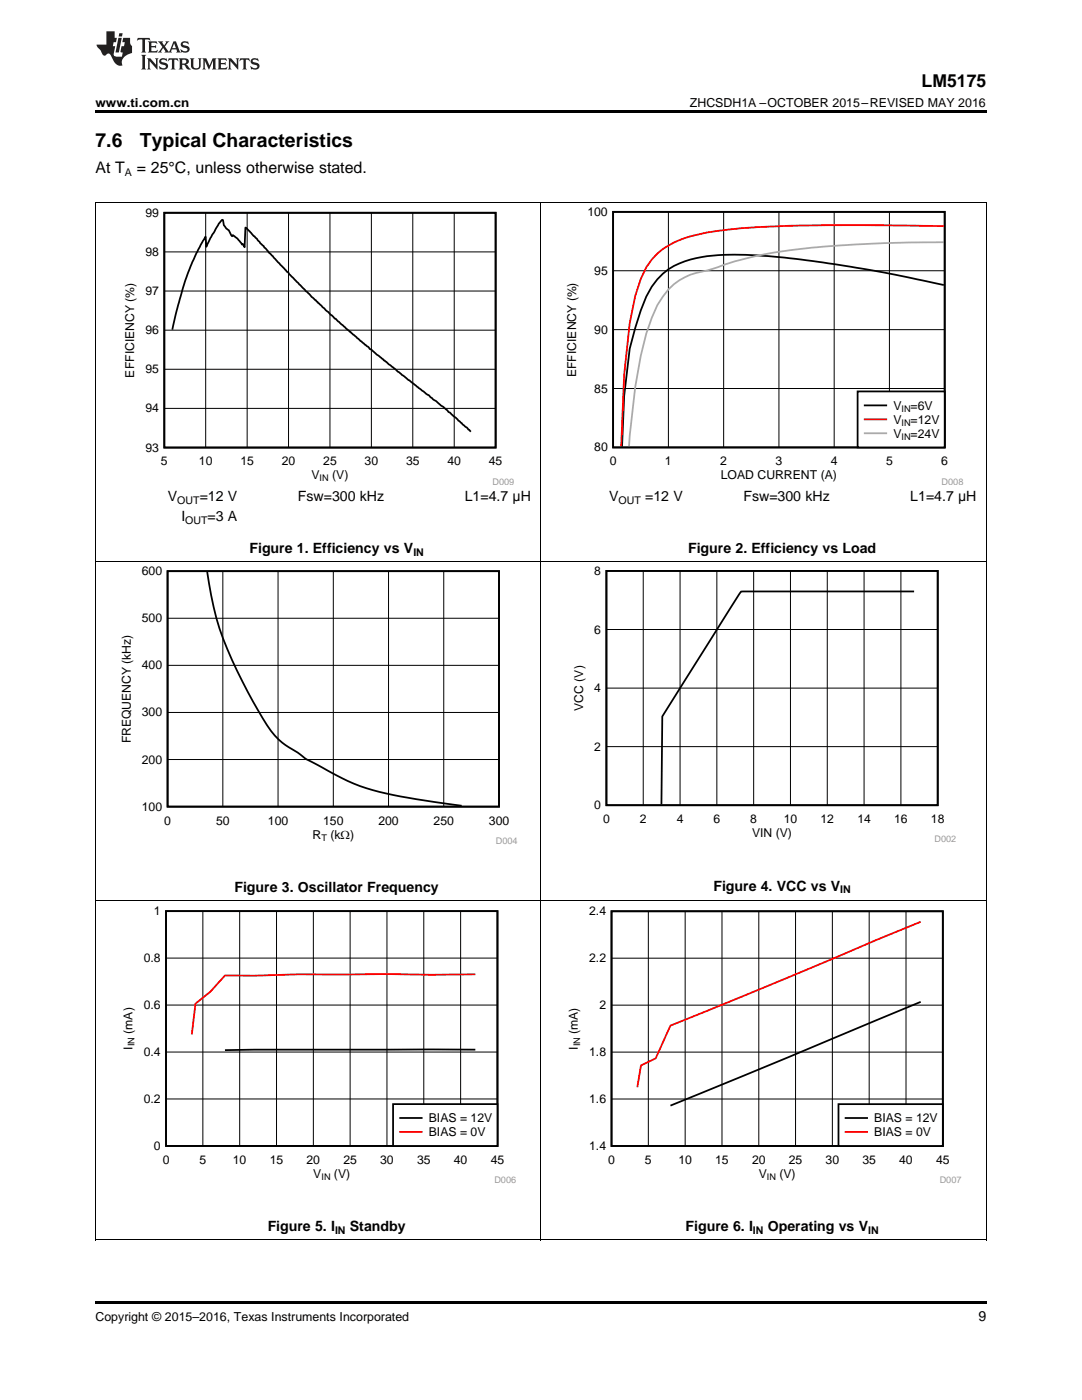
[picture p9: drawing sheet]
<svg xmlns="http://www.w3.org/2000/svg" width="216mm" height="279mm" viewBox="0 0 216 279" stroke-linecap="round" stroke-linejoin="round" font-family="sans-serif">
<path d="M19 247.5h.2zM196.7 247.5h.1zM19 259.7h177.8v.5h-177.8z" fill="#000"/>
<path d="M19.1 179.8v67.7M107.9 179.8v67.7M196.8 179.8v67.7M19 247.5h177.8" fill="none" stroke="#000" stroke-width=".2"/>
<path d="M24.1 180.9h78.8v55.2h-78.8z" fill-rule="evenodd" fill="#fff"/>
<path d="M33.1 181.8h66.2v46.9h-66.2zM94.8 209.5l-49.9 .1" fill="none" stroke="#000" stroke-width=".35"/>
<path d="M33.1 191.2h66.2M40.5 181.8v46.9M47.8 181.8v46.9M55.2 181.8v46.9M62.5 181.8v46.9M69.9 181.8v46.9M77.2 181.8v46.9M84.6 181.8v46.9M91.9 181.8v46.9M33.1 219.3h66.2M33.1 210h66.2M33.1 200.6h66.2" fill="none" stroke="#000" stroke-width=".2"/>
<path d="M94.8 194.4h-35.2l-8.8 .3h-5.9l-3 3.3-2.9 2.3-.7 6.1" fill="none" stroke="#f00" stroke-width=".35"/>
<path d="M78.4 220.3h20.9v8.4h-20.9z" fill-rule="evenodd" fill="#fff"/>
<path d="M78.4 220.3h20.9v8.4h-20.9zM79.9 223.1h4.2" fill="none" stroke="#000" stroke-width=".35"/>
<path d="M79.9 225.9h4.2" fill="none" stroke="#f00" stroke-width=".35"/>
<path d="M113 180.9h78.8v55.2h-78.8z" fill-rule="evenodd" fill="#fff"/>
<path d="M122 181.9h66.1v46.8h-66.1zM183.7 199.9l-49.9 20.7" fill="none" stroke="#000" stroke-width=".35"/>
<path d="M122 191.2h66.1M129.4 181.9v46.8M136.7 181.9v46.8M144.1 181.9v46.8M151.4 181.9v46.8M158.7 181.9v46.8M166.1 181.9v46.8M173.4 181.9v46.8M180.8 181.9v46.8M122 219.3h66.1M122 210h66.1M122 200.6h66.1" fill="none" stroke="#000" stroke-width=".2"/>
<path d="M183.7 184l-26.4 11.1-23.5 9.6-3 6.5-2.9 1.4-.7 4.4" fill="none" stroke="#f00" stroke-width=".35"/>
<path d="M167.3 220.4h20.8v8.3h-20.8z" fill-rule="evenodd" fill="#fff"/>
<path d="M167.3 220.4h20.8v8.3h-20.8zM168.7 223.1h4.3" fill="none" stroke="#000" stroke-width=".35"/>
<path d="M168.7 225.9h4.3" fill="none" stroke="#f00" stroke-width=".35"/>
<path d="M19.1 112.1v67.7M107.9 112.1v67.7M196.8 112.1v67.7M19 179.8h177.8" fill="none" stroke="#000" stroke-width=".2"/>
<path d="M23.7 113.1h79.6v55.4h-79.6z" fill-rule="evenodd" fill="#fff"/>
<path d="M33.4 114h66.2v47h-66.2zM41.3 114.2a59.3 59.3 0 0 0 7.1 21.8l3.1 5.7a19 19 0 0 0 5.5 7l3.3 2.2a77.8 77.8 0 0 0 10.3 5.5 78.3 78.3 0 0 0 17.9 3.9l3.6 .5" fill="none" stroke="#000" stroke-width=".35"/>
<path d="M44.5 114v47M55.5 114v47M66.5 114v47M77.5 114v47M88.5 114v47M33.4 132.8h66.2M33.4 123.4h66.2M33.4 151.6h66.2M33.4 142.2h66.2" fill="none" stroke="#000" stroke-width=".2"/>
<path d="M114 113h76.7v55.1h-76.7z" fill-rule="evenodd" fill="#fff"/>
<path d="M121 113.9h66.1v46.8h-66.1zM182.4 118l-34.5 .1-15.7 24.9-.2 17.5" fill="none" stroke="#000" stroke-width=".35"/>
<g fill="none" stroke="#000" stroke-width=".2">
<path d="M19.1 40.4v71.7M107.9 40.4v71.7M196.8 40.4v71.7M19 112.1h177.8M128.4 113.9v46.8M135.7 113.9v46.8M143 113.9v46.8M150.4 113.9v46.8M157.7 113.9v46.8M165.1 113.9v46.8M172.4 113.9v46.8M179.8 113.9v46.8"/>
<path d="M121 137.3h66.1M121 125.6h66.1M121 149h66.1"/>
</g>
<path d="M24.4 41.5h78.2v55.3h-78.2z" fill-rule="evenodd" fill="#fff"/>
<path d="M32.8 42.5h66.1v46.8h-66.1zM34.4 65.8l.8-3.6a50.2 50.2 0 0 1 5.5-14.4l.3-.6 .2 2 .8-1.7 1.7-2.9 .6-.8 .2 .1a2.8 2.8 0 0 0 .7 1.7l.5 .3 .6 1.2 .2-.2 .8 .7 1 1.2 .2-.1 .3 .6 .2-3.9 .1 .1 8.6 9.2 4.5 4.6 3.8 3.6 6 5.2 1.4 1.1 .4 .4 14.7 11.6 5.5 5" fill="none" stroke="#000" stroke-width=".35"/>
<path d="M32.8 58.1h66.1M32.8 50.3h66.1M41 42.5v46.8M49.3 42.5v46.8M57.6 42.5v46.8M65.8 42.5v46.8M74.1 42.5v46.8M82.4 42.5v46.8M90.6 42.5v46.8M32.8 73.7h66.1M32.8 65.9h66.1M32.8 81.5h66.1" fill="none" stroke="#000" stroke-width=".2"/>
<path d="M112.6 41.3h79.6v55.5h-79.6z" fill-rule="evenodd" fill="#fff"/>
<path d="M122.3 42.3h66.2v47h-66.2zM188.3 56.9l-2-.4a244.5 244.5 0 0 0-36.4-5.6 36.9 36.9 0 0 0-13.2 1.2 12.3 12.3 0 0 0-7.7 7.1l-1.1 2.8-2.2 7.6-1.2 9.4-.4 10.1" fill="none" stroke="#000" stroke-width=".35"/>
<path d="M122.3 54h66.2M133.4 42.3v47M144.4 42.3v47M155.4 42.3v47M166.5 42.3v47M177.5 42.3v47M122.3 77.5h66.2M122.3 65.8h66.2" fill="none" stroke="#000" stroke-width=".2"/>
<path d="M188.3 45.1l-19.6-.2a217 217 0 0 0-25.4 1.2 25.3 25.3 0 0 0-11 3.6 12.8 12.8 0 0 0-4.4 6l-1.1 3.3-1.1 5.5-1.2 10.3-.5 14.3" fill="none" stroke="#f00" stroke-width=".35"/>
<path d="M188.3 48.3l-9.7 .2a170.2 170.2 0 0 0-27.6 2.6 55.2 55.2 0 0 0-8.8 2.6l-1.1 .3a12.7 12.7 0 0 0-9.9 6.9l-1.1 2.5-1.1 3.2a114.2 114.2 0 0 0-3.5 22.5" fill="none" stroke="#aaa" stroke-width=".35"/>
<path d="M171.1 78.1h17.4v11.2h-17.4z" fill-rule="evenodd" fill="#fff"/>
<path d="M171.1 78.1h17.4v11.2h-17.4zM172.5 80.9h4.3" fill="none" stroke="#000" stroke-width=".35"/>
<path d="M172.5 83.7h4.3" fill="none" stroke="#f00" stroke-width=".35"/>
<path d="M172.5 86.5h4.3" fill="none" stroke="#aaa" stroke-width=".35"/>
<path d="M19 40.4h177.8" fill="none" stroke="#000" stroke-width=".2"/>
<path d="M19 22h177.8v.5h-177.8z" fill="#000"/>
<g fill="#231f20">
<path d="M27.5 7.6l-.1 .5 .4-.2h.6v.1v2.1l-.2 .4h1l-.3-.4v-2.1l.1-.1h.5l.5 .2-.2-.5zM29.5 8.3l.2 .3v1.5l-.2 .4h1.8l.2-.6a1.04 1.04 0 0 1-1.3 .2v-.7h.6l.3 .2v-.6l-.3 .2h-.6v-.6l.8-.1 .4 .3-.2-.5zM31.5 8.3l.9 1.1-.9 1.1h.8l-.2-.2 .5-.7 .4 .7-.2 .2h1.5l-.1-.2 .1-.4h.9l.1 .4-.2 .2h1l-.3-.3-.7-1.9h-.5l-.9 2-.8-1 .9-1h-.8l.1 .3-.3 .5-.4-.6 .2-.2zM34.7 8.6l.4 1h-.7zM36.3 8.4a.63 .63 0 0 0-.2 .7 .63 .63 0 0 0 .6 .4l.6 .2 .1 .2a.75 .75 0 0 1-.7 .4 .75 .75 0 0 1-.6-.5l.1 .7 .1-.1a1.11 1.11 0 0 0 1.5-.6 1.13 1.13 0 0 0-1.2-.8l-.1-.4a1.04 1.04 0 0 1 1.2 .2l-.2-.5-.1 .1-.5-.2zM28.2 10.9l.2 .4v2.2l-.2 .4h1l-.3-.4v-2.2l.3-.4zM29.3 11.6l.3 .4v1.5l-.3 .4h.8l-.2-.4v-1.3l1.5 1.7v-1.9l.2-.4h-.7l.2 .4v.9l-1.1-1.3zM32 11.8a.62 .62 0 0 0-.2 .7 .62 .62 0 0 0 .6 .4l.6 .1 .1 .3a.76 .76 0 0 1-.7 .3 .76 .76 0 0 1-.6-.4l.1 .7 .1-.1a1.11 1.11 0 0 0 1.5-.6 1.13 1.13 0 0 0-1.2-.8l-.1-.4a1.04 1.04 0 0 1 1.2 .2l-.2-.6-.1 .1-.5-.1zM33.7 11.6l-.2 .6a.61 .61 0 0 1 .8-.3v1.6l-.2 .4h.9l-.2-.4v-1.6a.63 .63 0 0 1 .8 .3l-.2-.6zM35.6 11.6l.3 .4v1.5l-.3 .4h1l-.2-.2v-.8l.5 .2a.76 .76 0 0 0 1.2 .7l-1-1a.58 .58 0 0 0 .6-.5 .58 .58 0 0 0-.5-.6zM36.4 11.9h.1a.45 .45 0 0 1 .5 .1 .45 .45 0 0 1 .1 .5l-.7 .2zM37.9 11.6l.2 .2a2.17 2.17 0 0 0 .3 1.9 .99 .99 0 0 0 1.6-.6v-1.1l.2-.4h-.7l.2 .2a1.92 1.92 0 0 1-.2 1.8 .6 .6 0 0 1-.9-.5v-1.1l.2-.4zM40.4 11.6l.2 .4v1.5l-.2 .4h.7l-.2-.4v-1.4l.8 1.8 .8-1.8v1.4l-.2 .4h.9l-.2-.4v-1.5l.2-.4h-.8l-.6 1.5-.6-1.5zM43.4 11.6l.2 .4v1.5l-.2 .4h1.8l.2-.6a1.04 1.04 0 0 1-1.3 .1v-.6h.5l.4 .2v-.6l-.4 .2h-.5v-.7h.8l.3 .3-.1-.6zM45.5 11.6l.2 .4v1.5l-.2 .4h.7l-.2-.4v-1.3l1.5 1.7v-1.9l.2-.4h-.7l.2 .4v.9l-1.1-1.3zM47.9 11.6l-.1 .6a.61 .61 0 0 1 .8-.3v1.6l-.3 .4h1l-.3-.4 .1-1.6a.63 .63 0 0 1 .7 .3l-.1-.6zM50.2 11.8a.62 .62 0 0 0-.2 .7 .62 .62 0 0 0 .6 .4l.6 .1 .2 .3a.76 .76 0 0 1-.8 .3 .76 .76 0 0 1-.6-.4l.1 .7 .2-.1a1.11 1.11 0 0 0 1.5-.6 1.13 1.13 0 0 0-1.3-.8l-.1-.4a1.04 1.04 0 0 1 1.2 .2l-.1-.6-.2 .1-.5-.1z"/>
<path d="M21.2 6.3v2.6h-1.9l.1 .4 .7 .9a.91 .91 0 0 0 1 .8 .56 .56 0 0 1 .5-.3 .56 .56 0 0 1 .5 .3l.4 .8a1.53 1.53 0 0 0 1.9 1.2 1.54 1.54 0 0 1 1-2.1l.9-.3v-1.4a1.52 1.52 0 0 1-.3-1.6h-1.4l-.2 .8h.5l-.2 .8h-.4l-.2 1v.2l.4 .1-.2 .8a1.93 1.93 0 0 1-1.6-.3l.3-1.8h-.5l.2-.8h.4l.2-.8h-.4v-1.3zM23.6 7.6l-.6 2.9h.7l.6-2.9zM23.8 6.6l-.1 .7h.6l.2-.7z"/>
</g>
<g font-size="3.9">
<text x="19" y="29.3">7.6</text>
<text x="27.9" y="29.3">Typical Characteristics</text>
</g>
<text font-size="3.5" x="183.9" y="17.3">LM5175</text>
<g font-size="3.2">
<text x="19" y="34.4">At T</text>
<text x="27.3" y="34.4">= 25°C, unless otherwise stated.</text>
</g>
<g font-size="2.8">
<text x="33.5" y="100">V</text>
<text x="39.8" y="100">=12 V</text>
<text x="59.4" y="100">Fsw=300 kHz</text>
<text x="92.7" y="100">L1=4.7 μH</text>
<text x="121.6" y="100">V</text>
<text x="128.7" y="100">=12 V</text>
<text x="148.3" y="100">Fsw=300 kHz</text>
<text x="181.6" y="100">L1=4.7 μH</text>
<text x="36.2" y="104">I</text>
<text x="41.4" y="104">=3 A</text>
<text x="49.8" y="110.3">Figure 1. Efficiency vs V</text>
<text x="137.3" y="110.3">Figure 2. Efficiency vs Load</text>
<text x="46.8" y="178">Figure 3. Oscillator Frequency</text>
<text x="142.3" y="177.7">Figure 4. VCC vs V</text>
<text x="53.4" y="245.7">Figure 5. I</text>
<text x="69.8" y="245.7">Standby</text>
<text x="136.8" y="245.7">Figure 6. I</text>
<text x="153.2" y="245.7">Operating vs V</text>
<text x="195.3" y="263.6">9</text>
</g>
<g font-size="2.5">
<text x="19" y="21.4">www.ti.com.cn</text>
<text x="137.7" y="21.4">ZHCSDH1A –OCTOBER 2015–REVISED MAY 2016</text>
<text x="19" y="263.6">Copyright © 2015–2016, Texas Instruments Incorporated</text>
</g>
<g font-size="2.4">
<text x="29" y="43.3">99</text>
<text x="117.2" y="43.1">100</text>
<text x="29" y="51.1">98</text>
<text x="29" y="58.9">97</text>
<text x="118.6" y="54.8">95</text>
<text x="29" y="66.7">96</text>
<text x="118.6" y="66.6">90</text>
<text x="26.8" y="75.3" transform="rotate(-90 26.8 75.3)">EFFICIENCY (%)</text>
<text x="29" y="74.5">95</text>
<text x="115" y="75.3" transform="rotate(-90 115 75.3)">EFFICIENCY (%)</text>
<text x="29" y="82.3">94</text>
<text x="118.6" y="78.3">85</text>
<text x="178.3" y="81.8">V</text>
<text x="181.7" y="81.8">=6V</text>
<text x="178.3" y="84.6">V</text>
<text x="178.3" y="87.3">V</text>
<text x="181.7" y="84.6">=12V</text>
<text x="181.7" y="87.3">=24V</text>
<text x="29" y="90.1">93</text>
<text x="32.1" y="92.9">5</text>
<text x="39.7" y="92.9">10</text>
<text x="48" y="92.9">15</text>
<text x="56.2" y="92.9">20</text>
<text x="62.2" y="95.7">V</text>
<text x="64.5" y="92.9">25</text>
<text x="66.3" y="95.7">(V)</text>
<text x="72.8" y="92.9">30</text>
<text x="81" y="92.9">35</text>
<text x="89.3" y="92.9">40</text>
<text x="97.5" y="92.9">45</text>
<text x="118.6" y="90.1">80</text>
<text x="121.7" y="92.9">0</text>
<text x="132.7" y="92.9">1</text>
<text x="143.7" y="92.9">2</text>
<text x="143.8" y="95.7">LOAD CURRENT (A)</text>
<text x="154.8" y="92.9">3</text>
<text x="165.8" y="92.9">4</text>
<text x="176.8" y="92.9">5</text>
<text x="187.8" y="92.9">6</text>
<text x="28.3" y="114.8">600</text>
<text x="118.6" y="114.7">8</text>
<text x="28.3" y="124.2">500</text>
<text x="118.6" y="126.4">6</text>
<text x="28.3" y="133.6">400</text>
<text x="28.3" y="143">300</text>
<text x="116.3" y="141.8" transform="rotate(-90 116.3 141.8)">VCC (V)</text>
<text x="118.6" y="138.1">4</text>
<text x="26.1" y="148.4" transform="rotate(-90 26.1 148.4)">FREQUENCY (kHz)</text>
<text x="118.6" y="149.8">2</text>
<text x="28.3" y="152.4">200</text>
<text x="28.3" y="161.8">100</text>
<text x="118.6" y="161.5">0</text>
<text x="32.8" y="164.6">0</text>
<text x="43.1" y="164.6">50</text>
<text x="53.5" y="164.6">100</text>
<text x="62.4" y="167.4">R</text>
<text x="64.5" y="164.6">150</text>
<text x="65.9" y="167.4">(k:)</text>
<text x="75.5" y="164.6">200</text>
<text x="86.5" y="164.6">250</text>
<text x="97.5" y="164.6">300</text>
<text x="120.3" y="164.3">0</text>
<text x="127.7" y="164.3">2</text>
<text x="135" y="164.3">4</text>
<text x="142.4" y="164.3">6</text>
<text x="149.7" y="164.3">8</text>
<text x="150.1" y="167">VIN (V)</text>
<text x="156.4" y="164.3">10</text>
<text x="163.7" y="164.3">12</text>
<text x="171.1" y="164.3">14</text>
<text x="178.4" y="164.3">16</text>
<text x="185.8" y="164.3">18</text>
<text x="30.7" y="182.6">1</text>
<text x="117.6" y="182.7">2.4</text>
<text x="28.7" y="192">0.8</text>
<text x="117.6" y="192">2.2</text>
<text x="28.7" y="201.4">0.6</text>
<text x="119.6" y="201.4">2</text>
<text x="26.4" y="209.5" transform="rotate(-90 26.4 209.5)">I</text>
<text x="26.4" y="206.3" transform="rotate(-90 26.4 206.3)">(mA)</text>
<text x="115.3" y="209.5" transform="rotate(-90 115.3 209.5)">I</text>
<text x="115.3" y="206.3" transform="rotate(-90 115.3 206.3)">(mA)</text>
<text x="28.7" y="210.8">0.4</text>
<text x="117.6" y="210.8">1.8</text>
<text x="28.7" y="220.1">0.2</text>
<text x="117.6" y="220.1">1.6</text>
<text x="85.6" y="224">BIAS = 12V</text>
<text x="85.6" y="226.7">BIAS = 0V</text>
<text x="174.4" y="224">BIAS = 12V</text>
<text x="174.4" y="226.8">BIAS = 0V</text>
<text x="30.7" y="229.5">0</text>
<text x="32.5" y="232.3">0</text>
<text x="39.8" y="232.3">5</text>
<text x="46.5" y="232.3">10</text>
<text x="53.8" y="232.3">15</text>
<text x="61.2" y="232.3">20</text>
<text x="68.5" y="232.3">25</text>
<text x="75.9" y="232.3">30</text>
<text x="83.2" y="232.3">35</text>
<text x="90.6" y="232.3">40</text>
<text x="97.9" y="232.3">45</text>
<text x="117.6" y="229.5">1.4</text>
<text x="121.4" y="232.3">0</text>
<text x="128.7" y="232.3">5</text>
<text x="135.4" y="232.3">10</text>
<text x="142.7" y="232.3">15</text>
<text x="150.1" y="232.3">20</text>
<text x="157.4" y="232.3">25</text>
<text x="164.7" y="232.3">30</text>
<text x="172.1" y="232.3">35</text>
<text x="179.4" y="232.3">40</text>
<text x="186.8" y="232.3">45</text>
<text x="62.5" y="235.1">V</text>
<text x="66.6" y="235.1">(V)</text>
<text x="151.4" y="235.1">V</text>
<text x="155.5" y="235.1">(V)</text>
</g>
<g font-size="2.1">
<text x="24.9" y="35.1">A</text>
<text x="35.4" y="100.6">OUT</text>
<text x="123.4" y="100.6">OUT</text>
<text x="37" y="104.6">OUT</text>
<text x="82.5" y="110.9">IN</text>
<text x="167.7" y="178.3">IN</text>
<text x="66.9" y="246.3">IN</text>
<text x="150.2" y="246.3">IN</text>
<text x="173.2" y="246.3">IN</text>
</g>
<g font-size="1.8">
<text x="179.9" y="82.2">IN</text>
<text x="179.9" y="85">IN</text>
<text x="179.9" y="87.8">IN</text>
<text x="63.8" y="96.1">IN</text>
<text x="64.1" y="167.8">T</text>
<text x="26.9" y="208.8" transform="rotate(-90 26.9 208.8)">IN</text>
<text x="115.8" y="208.8" transform="rotate(-90 115.8 208.8)">IN</text>
<text x="64.1" y="235.5">IN</text>
<text x="153" y="235.5">IN</text>
</g>
<g font-size="1.8" fill="#999">
<text x="98.3" y="96.7">D009</text>
<text x="187.9" y="96.7">D008</text>
<text x="99" y="168.4">D004</text>
<text x="186.5" y="168.1">D002</text>
<text x="98.7" y="236.1">D006</text>
<text x="187.5" y="236.1">D007</text>
</g>
</svg>
